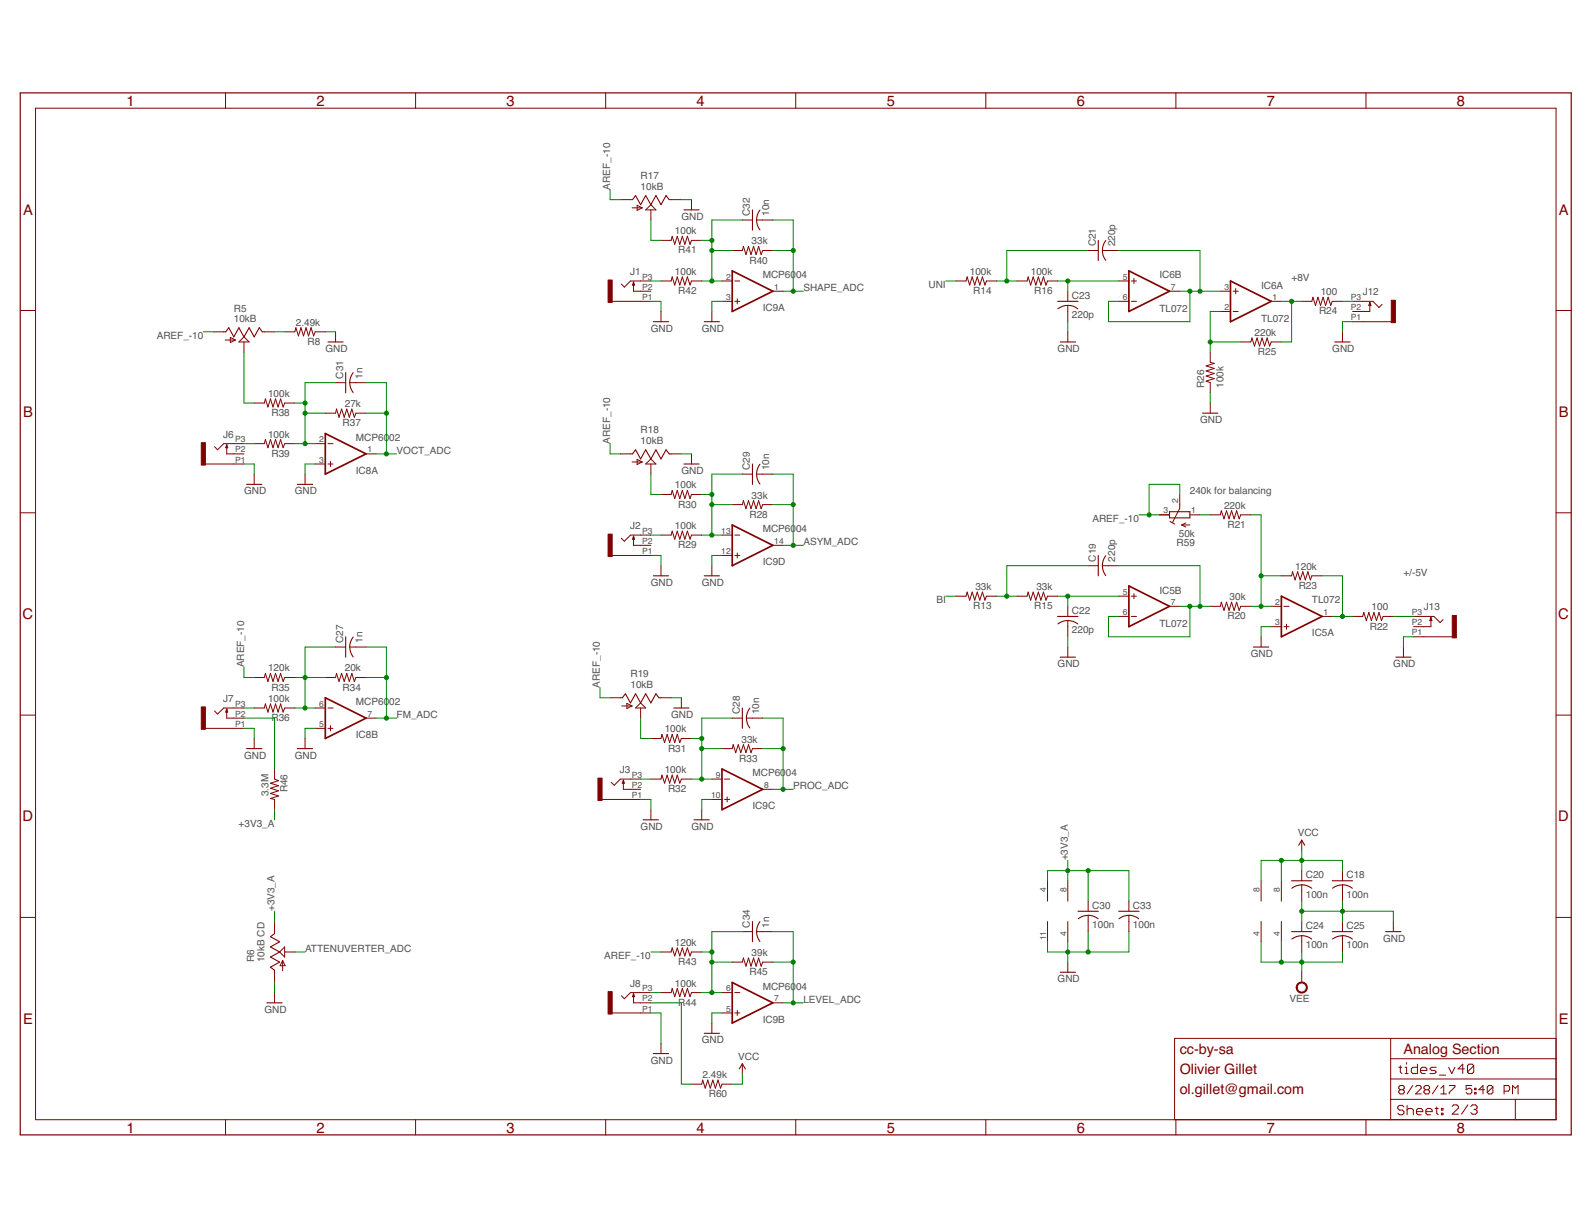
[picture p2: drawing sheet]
<svg xmlns="http://www.w3.org/2000/svg" width="279mm" height="216mm" viewBox="0 0 279 216" stroke-linecap="round" stroke-linejoin="round" font-family="sans-serif">
<g fill="none" stroke="#800000" stroke-width=".18">
<path d="M6.2 19h267.1v177.7h-267.1zM39.6 16.3v2.7M73 16.3v2.7M106.4 16.3v2.7M139.7 16.3v2.7M173.1 16.3v2.7M206.5 16.3v2.7M239.9 16.3v2.7M108.9 35.1h2.2M111 36.5h1.8M111.9 36.1l.9 .4-.9 .5zM114.3 36l.9 .9h-1.8z"/>
<path d="M114.3 36.9v1.8M117.5 35.1h2.2M121.4 35.1v1.8M130.4 38.7h1.7M132.9 38.7h2.8M3.6 54.5h2.6M37.5 58.3h2.1M39.5 59.7h1.8M40.4 59.3l.9 .4-.9 .5zM42.8 59.2l1 .9h-1.8zM46.1 58.3h2.1M50 58.3h1.8l.2-.7 .4 1.4 .5-1.4 .4 1.4 .4-1.4 .5 1.4 .4-1.4 .5 1.4 .3-.7h1.7"/>
<path d="M58.9 58.3v1.8M107.5 52.9h6.8M111.3 49.6v1.6h3M114.3 49.4h-3.6l-1.1 1-.5-.5M116.1 49.4h1.8l.1-.8 .5 1.5 .4-1.5 .5 1.5 .4-1.5 .5 1.5 .4-1.5 .5 1.5 .2-.7h1.8M116.1 54.7v1.8M116.1 42.2h1.8l.1-.7 .5 1.4 .4-1.4 .5 1.4 .4-1.4 .5 1.4 .4-1.4 .5 1.4 .2-.7h1.8M125 54.7v1.8M126.8 52.9h1.8M126.8 49.4h1.8M128.6 44h1.8l.2-.7 .4 1.4 .4-1.4 .5 1.4 .4-1.4 .5 1.4 .4-1.4 .5 1.4 .2-.7h1.8M129 52.9h.9"/>
<path d="M129 49.4h.9M129.5 52.5v.9M135.7 51.2h1.8M167.9 49.4h1.8l.1-.8 .5 1.5 .4-1.5 .5 1.5 .4-1.5 .5 1.5 .4-1.5 .5 1.5 .2-.7h1.8M178.6 49.4h1.8l.2-.8 .4 1.5 .4-1.5 .5 1.5 .5-1.5 .4 1.5 .4-1.5 .5 1.5 .3-.7h1.7M187.5 51.2v1.7M187.5 53.7v2.8M187.5 58.3v1.8M191.1 44h1.8M193.6 44h2.8M196.4 52.9h1.8M196.4 49.4h1.8"/>
<path d="M198.7 52.9h.9M198.7 49.4h.9M199.1 48.9v.9M205.4 51.2h1.8M214.3 51.2h1.8M214.3 54.7h1.8M216.6 51.2h.8M216.6 54.7h.8M217 50.7v.9M223.2 52.9h1.8M228.6 52.9h1.8l.2-.7 .4 1.5 .5-1.5 .4 1.5 .4-1.5 .5 1.5 .4-1.5 .5 1.5 .3-.8h1.8M235.8 58.3v1.8"/>
<path d="M237.5 52.9h3.6l1.1 1.1 .5-.5M237.5 56.5h6.8M240.6 53.1v1.6h-3.1M273.3 54.5h2.6M39.8 78.1v1.6h3M42.8 60.1v1.8M42.8 77.9h-3.5l-1.1 1.1-.5-.5M44.6 77.9h1.8l.2-.7 .5 1.5 .4-1.5 .4 1.5 .5-1.5 .4 1.5 .5-1.5 .4 1.5 .3-.8h1.8M44.6 70.8h1.8l.2-.7 .5 1.4 .4-1.4 .4 1.4 .5-1.4 .4 1.4 .5-1.4 .4 1.4 .3-.7h1.8M55.4 77.9h1.7M57.1 72.6h1.8l.2-.7 .4 1.4 .5-1.4 .5 1.4 .4-1.4 .4 1.4 .5-1.4 .4 1.4 .3-.7h1.8M57.6 77.9h.9"/>
<path d="M58.9 67.2h1.8M61.4 67.2h2.9M64.3 79.7h1.8M108.9 79.7h2.2M117.5 79.7h2.2M121.4 79.7v1.8M212.5 61.9v1.7l.7 .2-1.4 .5 1.4 .4-1.4 .5 1.4 .4-1.4 .5 1.4 .4-1.4 .5 .7 .2v1.8M212.5 70.8v1.8M217.9 60.1h1.8l.2-.7 .4 1.4 .4-1.4 .5 1.4 .4-1.4 .5 1.4 .4-1.4 .5 1.4 .2-.7h1.8M3.6 90.1h2.6M36.1 81.5h6.7M44.6 83.3v1.8"/>
<path d="M53.6 83.3v1.8M55.4 81.5h1.7M57.6 81.5h.9M58 81.1v.9M107.5 97.6h6.8M111 81.2h1.8M111.3 94.2v1.6h3M111.9 80.7l.9 .5-.9 .4zM113.4 81.5l.9-.9 .9 .9zM114.3 81.5v1.8M114.3 94h-3.6l-1.1 1.1-.5-.5M116.1 94h1.8l.1-.7 .5 1.4 .4-1.4 .5 1.4 .4-1.4 .5 1.4 .4-1.4 .5 1.4 .2-.7h1.8"/>
<path d="M116.1 99.4v1.8M116.1 86.9h1.8l.1-.8 .5 1.5 .4-1.5 .5 1.5 .4-1.5 .5 1.5 .4-1.5 .5 1.5 .2-.7h1.8M125 99.4v1.8M126.8 97.6h1.8M126.8 94h1.8M128.6 88.6h1.8l.2-.7 .4 1.5 .4-1.5 .5 1.5 .4-1.5 .5 1.5 .4-1.5 .5 1.5 .2-.8h1.8M129 97.6h.9M129 94h.9M129.5 97.1v.9M130.4 83.3h1.7M132.9 83.3h2.8M135.7 95.8h1.8"/>
<path d="M191.1 99.4h1.8M193.6 99.4h2.8M203.6 90.4h1.8M207.2 86.9v2.4l-1.3 2.5M207.5 92.2h1.5M207.5 92.2l.7 .4M208.2 91.9l-.7 .3M209 90.4h1.7M212.5 90.4h1.8l.2-.7 .4 1.4 .5-1.4 .4 1.4 .5-1.4 .4 1.4 .5-1.4 .4 1.4 .3-.7h1.8M273.3 90.1h2.6M44.6 119h1.8l.2-.7 .5 1.4 .4-1.4 .4 1.4 .5-1.4 .4 1.4 .5-1.4 .4 1.4 .3-.7h1.8M57.1 119h1.8l.2-.7 .4 1.4 .5-1.4 .5 1.4 .4-1.4 .4 1.4 .5-1.4 .4 1.4 .3-.7h1.8"/>
<path d="M58.9 113.7h1.8M61.4 113.7h2.9M167.9 104.7h1.8l.1-.7 .5 1.4 .4-1.4 .5 1.4 .4-1.4 .5 1.4 .4-1.4 .5 1.4 .2-.7h1.8M178.6 104.7h1.8l.2-.7 .4 1.4 .4-1.4 .5 1.4 .5-1.4 .4 1.4 .4-1.4 .5 1.4 .3-.7h1.7M187.5 106.5v1.8M187.5 109v2.9M187.5 113.7v1.7M196.4 108.3h1.8M196.4 104.7h1.8M198.7 108.3h.9M198.7 104.7h.9M199.1 104.3v.9"/>
<path d="M205.4 106.5h1.8M212.5 106.5h1.8l.2-.7 .4 1.4 .5-1.4 .4 1.4 .5-1.4 .4 1.4 .5-1.4 .4 1.4 .3-.7h1.8M221.5 111.9v1.8M223.2 110.1h1.8M223.2 106.5h1.8M225 101.2h1.8l.2-.8 .4 1.5 .5-1.5 .4 1.5 .5-1.5 .4 1.5 .5-1.5 .4 1.5 .3-.7h1.8M225.5 110.1h.9M225.5 106.5h.9M225.9 109.6v.9M232.2 108.3h1.8M237.5 108.3h1.8l.2-.7 .4 1.4 .5-1.4 .4 1.4 .5-1.4 .4 1.4 .5-1.4 .4 1.4 .3-.7h1.8M246.5 113.7v1.7"/>
<path d="M248.2 108.3h3.6l1.1 1.1 .5-.6M248.2 111.9h6.8M251.3 108.5v1.6h-3.1M3.6 125.6h2.6M36.1 128h6.7M39.8 124.5v1.7h3M42.8 124.4h-3.5l-1.1 1-.5-.5M44.6 124.4h1.8l.2-.7 .5 1.4 .4-1.4 .4 1.4 .5-1.4 .4 1.4 .5-1.4 .4 1.4 .3-.7h1.8M44.6 129.7v1.8M48.2 135.1v1.8l.7 .2-1.4 .5 1.4 .4-1.4 .5 1.4 .4-1.4 .5 1.4 .4-1.4 .5 .7 .1v1.8M53.6 129.7v1.8M55.4 124.4h1.7"/>
<path d="M55.4 128h1.7M57.6 124.4h.9M57.6 128h.9M58 127.5v.9M64.3 126.2h1.8M107.1 122.6h2.2M109.2 124h1.8M109.5 137.1v1.6h3M110.1 123.6l.9 .4-.9 .5zM112.5 123.5l.9 .9h-1.8zM112.5 124.4v1.8M112.5 136.9h-3.6l-1 1-.6-.5"/>
<path d="M114.3 136.9h1.8l.1-.7 .5 1.4 .5-1.4 .4 1.4 .4-1.4 .5 1.4 .4-1.4 .5 1.4 .3-.7h1.7M114.3 129.7h1.8l.1-.7 .5 1.5 .5-1.5 .4 1.5 .4-1.5 .5 1.5 .4-1.5 .5 1.5 .3-.8h1.7M115.7 122.6h2.2M119.7 122.6v1.8M125 136.9h1.8M126.8 131.5h1.8l.2-.7 .4 1.4 .4-1.4 .5 1.4 .5-1.4 .4 1.4 .4-1.4 .5 1.4 .2-.7h1.8M127.2 136.9h.9M127.7 140v.9M128.6 126.2h1.8M131.1 126.2h2.8M133.9 138.7h1.8M273.3 125.6h2.6"/>
<path d="M105.7 140.4h6.8M114.3 142.2v1.8M123.2 142.2v1.8M125 140.4h1.8M127.2 140.4h.9M184 154.7v3.6M187.5 154.7v3.6M191.1 158.3v1.8M198.2 158.3v1.8M221.5 154.7v3.6M225 154.7v3.6M228.6 147.6v1.8"/>
<path d="M228.6 153v1.7M228.6 155.4v2.9M235.8 153v1.7M235.8 155.4v2.9M3.6 161.2h2.6M48.2 161.9v2.1M48.2 170.5v2.1M48.2 174.4v1.8M49.1 167.2l.9-.9v1.8zM49.6 168.7v1.8M49.6 168.7l.5 1h-.9zM50 167.2h1.8"/>
<path d="M107.5 177.9h6.8M111.3 174.6v1.6h3M114.3 174.4h-3.6l-1.1 1.1-.5-.6M116.1 167.2h1.8l.1-.7 .5 1.4 .4-1.4 .5 1.4 .4-1.4 .5 1.4 .4-1.4 .5 1.4 .2-.7h1.8M116.1 174.4h1.8l.1-.7 .5 1.4 .4-1.4 .5 1.4 .4-1.4 .5 1.4 .4-1.4 .5 1.4 .2-.7h1.8M125 179.7v1.8M126.8 177.9h1.8M126.8 174.4h1.8M128.6 169h1.8l.2-.7 .4 1.4 .4-1.4 .5 1.4 .4-1.4 .5 1.4 .4-1.4 .5 1.4 .2-.7h1.8M129 177.9h.9M129 174.4h.9M129.5 177.5v.9"/>
<path d="M130.4 163.7h1.7M132.9 163.7h2.8M135.7 176.2h1.8M184 161.9v3.5M187.5 161.9v3.5M187.5 169v1.8M191.1 160.8v2.9M198.2 160.8v2.9M221.5 161.9v3.5M225 161.9v3.5M228.6 161.9v1.8M228.6 164.4v2.8"/>
<path d="M228.6 170.8v1.8M235.8 161.9v1.8M235.8 164.4v2.8M244.7 161.9v1.8M273.3 161.2h2.6M39.6 196.7v2.7M73 196.7v2.7M106.4 196.7v2.7M116.1 183.3v1.8M121.4 190.5h1.8l.2-.8 .4 1.5 .5-1.5 .4 1.5 .5-1.5 .4 1.5 .5-1.5 .4 1.5 .3-.7h1.8M130.4 186.9v1.8M139.7 196.7v2.7"/>
<path d="M173.1 196.7v2.7M206.5 196.7v2.7M239.9 196.7v2.7M244.2 193.1h29.1M244.2 182.4v14.3M244.2 189.5h29.1M244.2 186h29.1M245.6 187.5h.6M245.9 191.4l-.3-.2v-.3l.3-.2h.5l.2 .2v.3l-.2 .2M245.9 191.4l-.3 .3v.2l.3 .3h.5l.2-.3v-.2l-.2-.3M245.9 191.4h.5M245.9 187.2v1.1l.3 .3"/>
<path d="M246.5 194.5l-.2-.3h-.6l-.2 .3v.2l.2 .3h.6l.2 .3v.3l-.2 .2h-.6l-.2-.2M246.7 187.5h.3v1.1M246.7 188.6h.6M247 186.7v.2M247.1 195l.3-.3h.5l.3 .3v.8M247.1 194.2v1.6M248.1 190.7l-1 1.5M248.6 190.9l.2-.2h.5l.3 .2v.3l-1 1h1M248.8 195.3h1.1v-.3l-.3-.3h-.6l-.2 .3v.6l.2 .2h.6M248.9 186.9v1.7h-.8l-.3-.3v-.5l.3-.3h.8M249.5 188h1.1v-.2l-.3-.3h-.6l-.2 .3v.5l.2 .3h.6M250.3 191.4l-.2-.2v-.3l.2-.2h.5l.3 .2v.3l-.3 .2"/>
<path d="M250.3 191.4l-.2 .3v.2l.2 .3h.5l.3-.3v-.2l-.3-.3M250.3 191.4h.5M250.4 195.3h1.1v-.3l-.3-.3h-.5l-.3 .3v.6l.3 .2h.5M252 194.7h.6M252.2 187.5h-.8l-.3 .3 .3 .2h.5l.3 .3-.3 .3h-.8M252.3 194.5v1.1l.3 .2M252.5 190.7l-1 1.5M252.8 188.9h1.1M253 192.2h1M253 191.2l.5-.5v1.5M253.1 194.7h.3v.3h-.3zM253.1 195.6h.3v.2h-.3z"/>
<path d="M254.4 187.5l.6 1.1 .5-1.1M254.5 190.7h1v.2l-1 1v.3M255 194.4l.3-.3h.5l.3 .3v.2l-1.1 1.1h1.1M257.2 187.8h-1.1l.8-.9v1.7M257.8 194.1l-1.1 1.6M258.3 194.4l.3-.3h.5l.3 .3v.2l-.3 .3M258.5 190.7h-1v.7l.5-.2h.2l.3 .2v.5l-.3 .3h-.5l-.2-.3M258.8 187.2v1.1l-.3 .3h-.5l-.3-.3M258.8 187.2l-.3-.3h-.5l-.3 .3v1.1M258.8 187.2l-1.1 1.1M258.8 194.9h.3M259 191.9h.2v.3h-.2z"/>
<path d="M259 191.2h.2v.2h-.2zM259.1 194.9l.3 .3v.3l-.3 .2h-.5l-.3-.2M260.7 191.4h-1l.7-.7v1.5M262.2 190.9l-.3-.2h-.5l-.2 .2v1M262.2 190.9v1l-.3 .3h-.5l-.2-.3M262.2 190.9l-1 1M264.1 191.7h.8l.2-.3v-.5l-.2-.2h-.8v1.5M265.6 192.2v-1.5l.5 .5 .5-.5v1.5M266.1 193.1v3.6M273.3 182.4h-67v14.3"/>
</g>
<path d="M3.6 16.3h272.3v183.1h-272.3z" fill="none" stroke="#800000" stroke-width=".21"/>
<g fill="none" stroke="#800000" stroke-width=".19">
<path d="M111.1 35.1l.5-.7 .9 1.6 .9-1.6 .9 1.6 .9-1.6 .9 1.6 .9-1.6 .5 .7M120.1 36.9h2.7M132.1 36.9v3.5M133.5 36.9a2.87 2.87 0 0 0 0 3.5M39.6 58.3l.6-.7 .9 1.6 .9-1.6 .8 1.6 1-1.6 .8 1.6 .9-1.6 .6 .7M111.3 49.6l.1 .5h-.3zM114.7 56.5h2.7M123.7 56.5h2.6M185.7 52.9h3.6M185.8 54.2a2.83 2.83 0 0 1 3.5 .1M192.9 42.2v3.6M194.2 42.2a2.87 2.87 0 0 0 0 3.5"/>
<path d="M240.6 53.1l.1 .6h-.3zM39.8 78.1l.2 .6h-.4zM57.6 60.1h2.7M60.7 65.4v3.6M62 65.5a2.79 2.79 0 0 0 0 3.5M111.1 79.7l.5-.7 .9 1.6 .9-1.6 .9 1.6 .9-1.6 .9 1.6 .9-1.6 .5 .7M186.2 60.1h2.7M211.2 72.6h2.7M234.4 60.1h2.7M43.3 85.1h2.7M52.2 85.1h2.7M111.3 94.2l.1 .5h-.3z"/>
<path d="M120.1 81.5h2.7M132.1 81.5v3.6M133.5 81.6a2.84 2.84 0 0 0 0 3.4M192.9 97.6v3.6M194.2 97.6a2.87 2.87 0 0 0 0 3.5M205.4 89.9h3.6v1.1h-3.6zM205.5 91.6l.8 .5M60.7 111.9v3.5M62 111.9a2.79 2.79 0 0 0 0 3.5M114.7 101.2h2.7M123.7 101.2h2.6M185.7 108.3h3.6"/>
<path d="M185.8 109.6a2.87 2.87 0 0 1 3.5 0M186.2 115.4h2.7M220.1 113.7h2.7M245.1 115.4h2.7M251.3 108.5l.2 .5h-.4zM39.8 124.5l.2 .6h-.4zM43.3 131.5h2.7M52.2 131.5h2.7M109.3 122.6l.5-.7 .9 1.6 .9-1.6 .9 1.6 .9-1.6 .9 1.6 .9-1.6 .5 .7M109.5 137.1l.1 .5h-.3zM118.3 124.4h2.7M130.4 124.4v3.6"/>
<path d="M131.1 126.2a2.81 2.81 0 0 0 .6 1.7M131.7 124.4a3 3 0 0 0-.6 1.8M112.9 144h2.7M121.9 144h2.7M226.8 154.7h3.6M228.1 148.5l.5-.9 .5 .9M228.6 155.4a3 3 0 0 1 1.8 .6M228.6 155.4a2.81 2.81 0 0 0-1.7 .6M234 154.7h3.5M235.8 155.4a3 3 0 0 1 1.7 .6M235.8 155.4a2.7 2.7 0 0 0-1.8 .6M46.9 176.2h2.7"/>
<path d="M48.2 164l-.7 .5 1.6 .9-1.6 .9 1.6 .9-1.6 .9 1.6 .9-1.6 .9 .7 .6M111.3 174.6l.1 .5h-.3zM132.1 161.9v3.5M133.5 161.9a2.87 2.87 0 0 0 0 3.5M186.2 170.8h2.7M189.3 160.1h3.6M191.1 160.8a3 3 0 0 1 1.7 .6M191.1 160.8a2.81 2.81 0 0 0-1.7 .6M196.4 160.1h3.6M198.2 160.8a3 3 0 0 1 1.8 .6M198.2 160.8a2.7 2.7 0 0 0-1.7 .6M226.8 163.7h3.6"/>
<path d="M226.9 165a2.83 2.83 0 0 1 3.5 0M234 163.7h3.5M234 165a2.8 2.8 0 0 1 3.5 0M243.3 163.7h2.7M114.7 185.1h2.7M123.7 181.5h2.6M129.8 187.8l.6-.9 .5 .9"/>
</g>
<path d="M128.6 47.6l7.1 3.6-7.1 3.5zM198.2 47.6l7.2 3.6-7.2 3.5zM216.1 49.4l7.1 3.5-7.1 3.6zM57.1 76.2l7.2 3.5-7.2 3.6zM128.6 92.2l7.1 3.6-7.1 3.6zM198.2 102.9l7.2 3.6-7.2 3.6zM225 104.7l7.2 3.6-7.2 3.6zM57.1 122.6l7.2 3.6-7.2 3.5zM126.8 135.1l7.1 3.6-7.1 3.5zM128.6 172.6l7.1 3.6-7.1 3.5z" fill="none" stroke="#800000" stroke-width=".3"/>
<path d="M228 172.7a.98 .98 0 0 1 1.5 .3 .98 .98 0 0 1-.7 1.4 .98 .98 0 0 1-1.2-.9h.2a.81 .81 0 0 1 1.1-.8 .81 .81 0 0 1 .3 1.3 .81 .81 0 0 1-1.4-.3v-.2h-.2l.1-.3z" fill-rule="evenodd" fill="#800000" stroke="#800000" stroke-width=".18"/>
<g fill="#800000" stroke="#800000" stroke-width=".18">
<path d="M35.3 77.8h.8v3.9h-.8z"/>
<path d="M35.3 124.2h.8v3.9h-.8z"/>
<path d="M106.8 49.2h.7v3.9h-.7z"/>
<path d="M106.8 93.8h.7v4h-.7z"/>
<path d="M105 136.7h.7v3.9h-.7z"/>
<path d="M106.8 174.2h.7v3.9h-.7z"/>
<path d="M244.3 52.7h.7v4h-.7z"/>
<path d="M255 108.1h.8v4h-.8z"/>
</g>
<g fill="none" stroke="#008000" stroke-width=".18">
<path d="M107.1 33.3v1.8h1.8M114.3 38.7v3.5h1.8M119.7 35.1h1.7M130.4 38.7h-5.4v10.7M135.7 38.7h3.6v12.5M35.7 58.3h1.8M48.2 58.3h1.8M57.1 58.3h1.8M114.3 52.9h1.8v1.8M114.3 49.4h1.8M123.2 49.4h3.6M123.2 42.2h1.8"/>
<path d="M125 44h3.6M126.8 52.9h-1.8v1.8M135.7 44h3.6M137.5 51.2h3.6M166.1 49.4h1.8M175 49.4h3.6M185.7 49.4h10.7M187.5 49.4v1.8M187.5 56.5v1.8M191.1 44h-14.3v5.4M196.4 44h14.3v7.2M207.2 51.2h7.1"/>
<path d="M209 51.2v5.3h-14.3v-3.6h1.7M214.3 54.7h-1.8v7.2M225 52.9h3.6M226.8 52.9v7.2h-1.8M235.8 52.9h1.7M237.5 56.5h-1.7v1.8M42.8 77.9h1.8M42.8 61.9v8.9h1.8M51.8 77.9h3.6M51.8 70.8h1.8M53.6 72.6h3.5M58.9 67.2h-5.3v10.7"/>
<path d="M64.3 72.6h3.6M64.3 67.2h3.6v12.5M66.1 79.7h3.5M107.1 77.9v1.8h1.8M119.7 79.7h1.7M212.5 69v1.8M212.5 60.1h5.4M42.8 81.5h1.8v1.8M55.4 81.5h-1.8v1.8M114.3 97.6h1.8v1.8M114.3 83.3v3.6h1.8M114.3 94h1.8"/>
<path d="M123.2 94h3.6M123.2 86.9h1.8M125 88.6h3.6M126.8 97.6h-1.8v1.8M130.4 83.3h-5.4v10.7M135.7 83.3h3.6v12.5M135.7 88.6h3.6M137.5 95.8h3.6M191.1 99.4h-14.3v5.3M196.4 99.4h14.3v7.1M200 90.4h3.6M207.2 86.9v-1.8h-5.4v5.3"/>
<path d="M210.7 90.4h1.8M219.7 90.4h1.8v16.1M42.8 117.2v1.8h1.8M51.8 119h5.3M58.9 113.7h-5.3v10.7M64.3 113.7h3.6v12.5M64.3 119h3.6M166.1 104.7h1.8M175 104.7h3.6M185.7 104.7h10.7M187.5 104.7v1.8M187.5 111.9v1.8"/>
<path d="M207.2 106.5h5.3M209 106.5v5.4h-14.3v-3.6h1.7M219.7 106.5h3.5M221.5 101.2h3.5M223.2 110.1h-1.7v1.8M232.2 101.2h3.6v7.1M234 108.3h3.5M244.7 108.3h3.5M248.2 111.9h-1.7v1.8M42.8 128h1.8v1.7M42.8 126.2h5.4v8.9M42.8 124.4h1.8"/>
<path d="M51.8 124.4h3.6M55.4 128h-1.8v1.7M66.1 126.2h3.5M105.4 120.8v1.8h1.7M112.5 136.9h1.8M112.5 126.2v3.5h1.8M117.9 122.6h1.8M121.4 136.9h3.6M121.4 129.7h1.8M123.2 131.5h3.6M128.6 126.2h-5.4v10.7M133.9 131.5h3.6"/>
<path d="M133.9 126.2h3.6v12.5M135.7 138.7h3.6M48.2 142.2v1.8M112.5 140.4h1.8v1.8M125 140.4h-1.8v1.8M184 154.7v-1.7h14.2v5.3M187.5 151.2v3.5M191.1 153v5.3M225 151.2v3.5M228.6 149.4v3.6M228.6 158.3v3.6M235.8 153v-1.8h-14.3v3.5"/>
<path d="M235.8 158.3v3.6M48.2 160.1v1.8M48.2 172.6v1.8M51.8 167.2h1.8M114.3 177.9h1.8v5.4M114.3 167.2h1.8M114.3 174.4h1.8M114.3 176.2h5.4v14.3h1.7M123.2 167.2h1.8M123.2 174.4h3.6M125 169h3.6M126.8 177.9h-1.8v1.8"/>
<path d="M130.4 163.7h-5.4v10.7M135.7 163.7h3.6v12.5M135.7 169h3.6M137.5 176.2h3.6M187.5 165.4v3.6M191.1 163.7v3.5M198.2 163.7v3.5h-14.2v-1.8M221.5 165.4v3.6h14.3v-1.8M225 165.4v3.6M228.6 167.2v3.6M228.6 160.1h16.1v1.8M130.4 188.7v1.8h-1.8"/>
</g>
<g fill="#008000" stroke="#008000" stroke-width=".18">
<circle cx="187.5" cy="167.2" r=".36"/>
<circle cx="191.1" cy="167.2" r=".36"/>
<circle cx="235.8" cy="160.1" r=".36"/>
<circle cx="228.6" cy="160.1" r=".36"/>
<circle cx="125" cy="49.4" r=".36"/>
<circle cx="125" cy="44" r=".36"/>
<circle cx="125" cy="42.2" r=".36"/>
<circle cx="139.3" cy="51.2" r=".36"/>
<circle cx="139.3" cy="44" r=".36"/>
<circle cx="125" cy="94" r=".36"/>
<circle cx="125" cy="88.6" r=".36"/>
<circle cx="125" cy="86.9" r=".36"/>
<circle cx="139.3" cy="95.8" r=".36"/>
<circle cx="139.3" cy="88.6" r=".36"/>
<circle cx="123.2" cy="136.9" r=".36"/>
<circle cx="123.2" cy="131.5" r=".36"/>
<circle cx="123.2" cy="129.7" r=".36"/>
<circle cx="137.5" cy="138.7" r=".36"/>
<circle cx="137.5" cy="131.5" r=".36"/>
<circle cx="125" cy="174.4" r=".36"/>
<circle cx="125" cy="169" r=".36"/>
<circle cx="125" cy="167.2" r=".36"/>
<circle cx="139.3" cy="176.2" r=".36"/>
<circle cx="139.3" cy="169" r=".36"/>
<circle cx="225" cy="151.2" r=".36"/>
<circle cx="228.6" cy="151.2" r=".36"/>
<circle cx="53.6" cy="70.8" r=".36"/>
<circle cx="53.6" cy="72.6" r=".36"/>
<circle cx="53.6" cy="77.9" r=".36"/>
<circle cx="67.9" cy="79.7" r=".36"/>
<circle cx="67.9" cy="72.6" r=".36"/>
<circle cx="201.8" cy="90.4" r=".36"/>
<circle cx="53.6" cy="124.4" r=".36"/>
<circle cx="53.6" cy="119" r=".36"/>
<circle cx="67.9" cy="126.2" r=".36"/>
<circle cx="67.9" cy="119" r=".36"/>
<circle cx="187.5" cy="153" r=".36"/>
<circle cx="191.1" cy="153" r=".36"/>
<circle cx="209" cy="51.2" r=".36"/>
<circle cx="210.7" cy="51.2" r=".36"/>
<circle cx="187.5" cy="49.4" r=".36"/>
<circle cx="176.8" cy="49.4" r=".36"/>
<circle cx="212.5" cy="60.1" r=".36"/>
<circle cx="209" cy="106.5" r=".36"/>
<circle cx="210.7" cy="106.5" r=".36"/>
<circle cx="187.5" cy="104.7" r=".36"/>
<circle cx="176.8" cy="104.7" r=".36"/>
<circle cx="235.8" cy="108.3" r=".36"/>
<circle cx="221.5" cy="106.5" r=".36"/>
<circle cx="221.5" cy="101.2" r=".36"/>
<circle cx="225" cy="169" r=".36"/>
<circle cx="228.6" cy="169" r=".36"/>
<circle cx="226.8" cy="52.9" r=".36"/>
</g>
<g font-size="2.6" fill="#800000">
<text x="22.2" y="18.6">1</text>
<text x="55.6" y="18.6">2</text>
<text x="89" y="18.6">3</text>
<text x="122.3" y="18.6">4</text>
<text x="155.7" y="18.6">5</text>
<text x="189.1" y="18.6">6</text>
<text x="222.5" y="18.6">7</text>
<text x="255.8" y="18.6">8</text>
<text x="4" y="37.7">A</text>
<text x="273.7" y="37.7">A</text>
<text x="4" y="73.2">B</text>
<text x="273.7" y="73.2">B</text>
<text x="4" y="108.8">C</text>
<text x="273.7" y="108.8">C</text>
<text x="4" y="144.3">D</text>
<text x="273.7" y="144.3">D</text>
<text x="4" y="179.8">E</text>
<text x="273.7" y="179.8">E</text>
<text x="22.2" y="198.9">1</text>
<text x="55.6" y="198.9">2</text>
<text x="89" y="198.9">3</text>
<text x="122.3" y="198.9">4</text>
<text x="155.7" y="198.9">5</text>
<text x="189.1" y="198.9">6</text>
<text x="222.5" y="198.9">7</text>
<text x="255.8" y="198.9">8</text>
</g>
<g font-size="2.5" fill="#800000">
<text x="207.2" y="185.1">cc-by-sa</text>
<text x="246.5" y="185.1">Analog Section</text>
<text x="207.2" y="188.7">Olivier Gillet</text>
<text x="207.2" y="192.2">ol.gillet@gmail.com</text>
</g>
<g font-size="1.8" fill="#505050">
<text x="107.1" y="33.3" transform="rotate(-90 107.1 33.3)">AREF_-10</text>
<text x="112.5" y="33.3">10kB</text>
<text x="112.5" y="31.5">R17</text>
<text x="118.5" y="41.1">100k</text>
<text x="119.7" y="38.6">GND</text>
<text x="131.7" y="37.9" transform="rotate(-90 131.7 37.9)">C32</text>
<text x="135.1" y="37.9" transform="rotate(-90 135.1 37.9)">10n</text>
<text x="119.1" y="44.5">R41</text>
<text x="131.6" y="46.3">R40</text>
<text x="132" y="42.9">33k</text>
<text x="192.4" y="43.3" transform="rotate(-90 192.4 43.3)">C21</text>
<text x="195.8" y="43.3" transform="rotate(-90 195.8 43.3)">220p</text>
<text x="110.6" y="48.3">J1</text>
<text x="118.5" y="48.3">100k</text>
<text x="119.1" y="51.7">R42</text>
<text x="133.9" y="48.8">MCP60</text>
<text x="139.8" y="48.8">04</text>
<text x="141.1" y="51.2">SHAPE_ADC</text>
<text x="163.1" y="50.6">UNI</text>
<text x="170.3" y="48.3">100k</text>
<text x="170.9" y="51.7">R14</text>
<text x="181" y="48.3">100k</text>
<text x="181.6" y="51.7">R16</text>
<text x="188.2" y="52.5">C23</text>
<text x="203.6" y="48.9">IC6B</text>
<text x="221.5" y="50.7">IC6A</text>
<text x="226.8" y="49.4">+8V</text>
<text x="231.9" y="51.9">100</text>
<text x="239.3" y="51.9">J12</text>
<text x="27.5" y="59.5">AREF_-10</text>
<text x="41.1" y="56.5">10kB</text>
<text x="41.1" y="54.7">R5</text>
<text x="51.9" y="57.2">2.49k</text>
<text x="114.3" y="58.3">GND</text>
<text x="123.2" y="58.3">GND</text>
<text x="133.9" y="54.6">IC9A</text>
<text x="188.2" y="55.9">220p</text>
<text x="203.6" y="54.7">TL072</text>
<text x="220.3" y="59">220k</text>
<text x="221.5" y="56.5">TL072</text>
<text x="231.6" y="55.2">R24</text>
<text x="54" y="60.6">R8</text>
<text x="57.1" y="61.9">GND</text>
<text x="185.7" y="61.9">GND</text>
<text x="220.9" y="62.4">R25</text>
<text x="234" y="61.9">GND</text>
<text x="47.1" y="69.7">100k</text>
<text x="60.3" y="66.5" transform="rotate(-90 60.3 66.5)">C31</text>
<text x="60.6" y="71.5">27k</text>
<text x="63.7" y="66.5" transform="rotate(-90 63.7 66.5)">1n</text>
<text x="211.5" y="68.1" transform="rotate(-90 211.5 68.1)">R26</text>
<text x="214.8" y="68.1" transform="rotate(-90 214.8 68.1)">100k</text>
<text x="39.2" y="76.9">J6</text>
<text x="47.1" y="76.9">100k</text>
<text x="47.7" y="73.1">R38</text>
<text x="60.2" y="74.9">R37</text>
<text x="62.5" y="77.4">MCP60</text>
<text x="68.4" y="77.4">02</text>
<text x="107.1" y="77.9" transform="rotate(-90 107.1 77.9)">AREF_-10</text>
<text x="112.5" y="77.9">10kB</text>
<text x="112.5" y="76.2">R18</text>
<text x="210.7" y="74.4">GND</text>
<text x="47.7" y="80.2">R39</text>
<text x="62.5" y="83.2">IC8A</text>
<text x="69.6" y="79.7">VOCT_ADC</text>
<text x="119.7" y="83.3">GND</text>
<text x="131.7" y="82.6" transform="rotate(-90 131.7 82.6)">C29</text>
<text x="135.1" y="82.6" transform="rotate(-90 135.1 82.6)">10n</text>
<text x="42.9" y="86.9">GND</text>
<text x="51.8" y="86.9">GND</text>
<text x="118.5" y="85.8">100k</text>
<text x="119.1" y="89.2">R30</text>
<text x="132" y="87.6">33k</text>
<text x="209" y="86.9">240k for balancing</text>
<text x="215" y="89.4">220k</text>
<text x="110.6" y="92.9">J2</text>
<text x="118.5" y="92.9">100k</text>
<text x="131.6" y="91">R28</text>
<text x="133.9" y="93.5">MCP60</text>
<text x="139.8" y="93.5">04</text>
<text x="141.1" y="95.8">ASYM_ADC</text>
<text x="191.8" y="91.7">AREF_-10</text>
<text x="206.6" y="95.9">R59</text>
<text x="207" y="94.4">50k</text>
<text x="215.6" y="92.7">R21</text>
<text x="119.1" y="96.3">R29</text>
<text x="133.9" y="99.3">IC9D</text>
<text x="192.4" y="98.7" transform="rotate(-90 192.4 98.7)">C19</text>
<text x="195.8" y="98.7" transform="rotate(-90 195.8 98.7)">220p</text>
<text x="227.5" y="100.1">120k</text>
<text x="246.5" y="101.2">+/-5V</text>
<text x="114.3" y="102.9">GND</text>
<text x="123.2" y="102.9">GND</text>
<text x="164.4" y="106">BI</text>
<text x="170.9" y="107">R13</text>
<text x="171.3" y="103.7">33k</text>
<text x="181.6" y="107">R15</text>
<text x="182" y="103.7">33k</text>
<text x="188.2" y="107.9">C22</text>
<text x="203.6" y="104.3">IC5B</text>
<text x="215.9" y="105.4">30k</text>
<text x="228.1" y="103.5">R23</text>
<text x="230.4" y="106">TL072</text>
<text x="240.9" y="107.2">100</text>
<text x="250" y="107.2">J13</text>
<text x="60.3" y="112.9" transform="rotate(-90 60.3 112.9)">C27</text>
<text x="63.7" y="112.9" transform="rotate(-90 63.7 112.9)">1n</text>
<text x="188.2" y="111.2">220p</text>
<text x="203.6" y="110.1">TL072</text>
<text x="215.6" y="108.8">R20</text>
<text x="230.4" y="111.8">IC5A</text>
<text x="240.6" y="110.6">R22</text>
<text x="42.9" y="117.2" transform="rotate(-90 42.9 117.2)">AREF_-10</text>
<text x="47.1" y="117.9">120k</text>
<text x="60.6" y="117.9">20k</text>
<text x="110.7" y="119">R19</text>
<text x="185.7" y="117.2">GND</text>
<text x="219.7" y="115.4">GND</text>
<text x="244.7" y="117.2">GND</text>
<text x="39.2" y="123.3">J7</text>
<text x="47.1" y="123.3">100k</text>
<text x="47.7" y="121.3">R35</text>
<text x="60.2" y="121.3">R34</text>
<text x="62.5" y="123.8">MCP60</text>
<text x="68.4" y="123.8">02</text>
<text x="105.4" y="120.8" transform="rotate(-90 105.4 120.8)">AREF_-10</text>
<text x="110.7" y="120.8">10kB</text>
<text x="129.9" y="125.4" transform="rotate(-90 129.9 125.4)">C28</text>
<text x="133.3" y="125.4" transform="rotate(-90 133.3 125.4)">10n</text>
<text x="47.7" y="126.7">R36</text>
<text x="62.5" y="129.6">IC8B</text>
<text x="69.6" y="126.2">FM_ADC</text>
<text x="116.7" y="128.7">100k</text>
<text x="117.9" y="126.2">GND</text>
<text x="130.2" y="130.4">33k</text>
<text x="42.9" y="133.3">GND</text>
<text x="51.8" y="133.3">GND</text>
<text x="108.9" y="135.8">J3</text>
<text x="116.7" y="135.8">100k</text>
<text x="117.3" y="132">R31</text>
<text x="129.8" y="133.8">R33</text>
<text x="132.2" y="136.3">MCP60</text>
<text x="138" y="136.3">04</text>
<text x="47.1" y="139.9" transform="rotate(-90 47.1 139.9)">3.3M</text>
<text x="50.5" y="139.2" transform="rotate(-90 50.5 139.2)">R46</text>
<text x="117.3" y="139.2">R32</text>
<text x="132.2" y="142.1">IC9C</text>
<text x="139.3" y="138.7">PROC_ADC</text>
<text x="41.9" y="145.3">+3V3_A</text>
<text x="112.5" y="145.8">GND</text>
<text x="121.4" y="145.8">GND</text>
<text x="227.9" y="146.9">VCC</text>
<text x="187.5" y="151.2" transform="rotate(-90 187.5 151.2)">+3V3_A</text>
<text x="229.3" y="154.3">C20</text>
<text x="236.5" y="154.3">C18</text>
<text x="48.2" y="160.1" transform="rotate(-90 48.2 160.1)">+3V3_A</text>
<text x="191.8" y="159.6">C30</text>
<text x="199" y="159.6">C33</text>
<text x="229.3" y="157.7">100n</text>
<text x="236.5" y="157.7">100n</text>
<text x="53.6" y="167.2">ATTENUVERTER_ADC</text>
<text x="118.5" y="166.2">120k</text>
<text x="131.7" y="162.9" transform="rotate(-90 131.7 162.9)">C34</text>
<text x="132" y="167.9">39k</text>
<text x="135.1" y="162.9" transform="rotate(-90 135.1 162.9)">1n</text>
<text x="191.8" y="163">100n</text>
<text x="199" y="163">100n</text>
<text x="229.3" y="166.6">100n</text>
<text x="229.3" y="163.2">C24</text>
<text x="236.5" y="166.6">100n</text>
<text x="236.5" y="163.2">C25</text>
<text x="242.9" y="165.4">GND</text>
<text x="44.6" y="169" transform="rotate(-90 44.6 169)">R6</text>
<text x="46.4" y="169" transform="rotate(-90 46.4 169)">10kB CD</text>
<text x="106.1" y="168.5">AREF_-10</text>
<text x="110.6" y="173.3">J8</text>
<text x="118.5" y="173.3">100k</text>
<text x="119.1" y="169.5">R43</text>
<text x="131.6" y="171.3">R45</text>
<text x="133.9" y="173.8">MCP60</text>
<text x="139.8" y="173.8">04</text>
<text x="185.7" y="172.6">GND</text>
<text x="46.4" y="177.9">GND</text>
<text x="119.1" y="176.7">R44</text>
<text x="133.9" y="179.6">IC9B</text>
<text x="141.1" y="176.2">LEVEL_ADC</text>
<text x="226.4" y="176.1">VEE</text>
<text x="123.2" y="183.3">GND</text>
<text x="114.3" y="186.9">GND</text>
<text x="123.4" y="189.4">2.49k</text>
<text x="129.7" y="186.2">VCC</text>
<text x="124.5" y="192.8">R60</text>
</g>
<g font-size="1.5" fill="#505050">
<text x="112.8" y="52.7">P1</text>
<text x="112.8" y="49.1">P3</text>
<text x="112.8" y="50.9">P2</text>
<text x="127.5" y="49.1">2</text>
<text x="127.5" y="52.7">3</text>
<text x="136" y="50.9">1</text>
<text x="197.2" y="52.7">6</text>
<text x="197.2" y="49.1">5</text>
<text x="205.6" y="50.9">7</text>
<text x="215" y="50.9">3</text>
<text x="223.5" y="52.7">1</text>
<text x="237.2" y="52.7">P3</text>
<text x="215" y="54.5">2</text>
<text x="237.2" y="56.3">P1</text>
<text x="237.2" y="54.5">P2</text>
<text x="41.3" y="77.7">P3</text>
<text x="56.1" y="77.7">2</text>
<text x="41.3" y="81.3">P1</text>
<text x="41.3" y="79.5">P2</text>
<text x="56.1" y="81.3">3</text>
<text x="64.5" y="79.5">1</text>
<text x="206.9" y="88.4" transform="rotate(-90 206.9 88.4)">2</text>
<text x="112.8" y="93.8">P3</text>
<text x="112.8" y="95.5">P2</text>
<text x="126.7" y="93.8">13</text>
<text x="136" y="95.5">14</text>
<text x="204.3" y="90.2">3</text>
<text x="209.2" y="90.2">1</text>
<text x="112.8" y="97.3">P1</text>
<text x="126.7" y="97.3">12</text>
<text x="197.2" y="104.5">5</text>
<text x="205.6" y="106.3">7</text>
<text x="224" y="106.3">2</text>
<text x="197.2" y="108">6</text>
<text x="224" y="109.8">3</text>
<text x="232.4" y="108">1</text>
<text x="247.9" y="111.6">P1</text>
<text x="247.9" y="108">P3</text>
<text x="247.9" y="109.8">P2</text>
<text x="41.3" y="124.1">P3</text>
<text x="41.3" y="125.9">P2</text>
<text x="56.1" y="124.1">6</text>
<text x="64.5" y="125.9">7</text>
<text x="41.3" y="127.7">P1</text>
<text x="56.1" y="127.7">5</text>
<text x="111" y="136.6">P3</text>
<text x="125.7" y="136.6">9</text>
<text x="111" y="140.2">P1</text>
<text x="111" y="138.4">P2</text>
<text x="124.9" y="140.2">10</text>
<text x="134.2" y="138.4">8</text>
<text x="183.7" y="156.7" transform="rotate(-90 183.7 156.7)">4</text>
<text x="187.3" y="156.7" transform="rotate(-90 187.3 156.7)">8</text>
<text x="221.2" y="156.7" transform="rotate(-90 221.2 156.7)">8</text>
<text x="224.8" y="156.7" transform="rotate(-90 224.8 156.7)">8</text>
<text x="183.7" y="165.1" transform="rotate(-90 183.7 165.1)">11</text>
<text x="187.3" y="164.3" transform="rotate(-90 187.3 164.3)">4</text>
<text x="221.2" y="164.3" transform="rotate(-90 221.2 164.3)">4</text>
<text x="224.8" y="164.3" transform="rotate(-90 224.8 164.3)">4</text>
<text x="112.8" y="177.7">P1</text>
<text x="112.8" y="174.1">P3</text>
<text x="112.8" y="175.9">P2</text>
<text x="127.5" y="174.1">6</text>
<text x="127.5" y="177.7">5</text>
<text x="136" y="175.9">7</text>
</g>
</svg>
